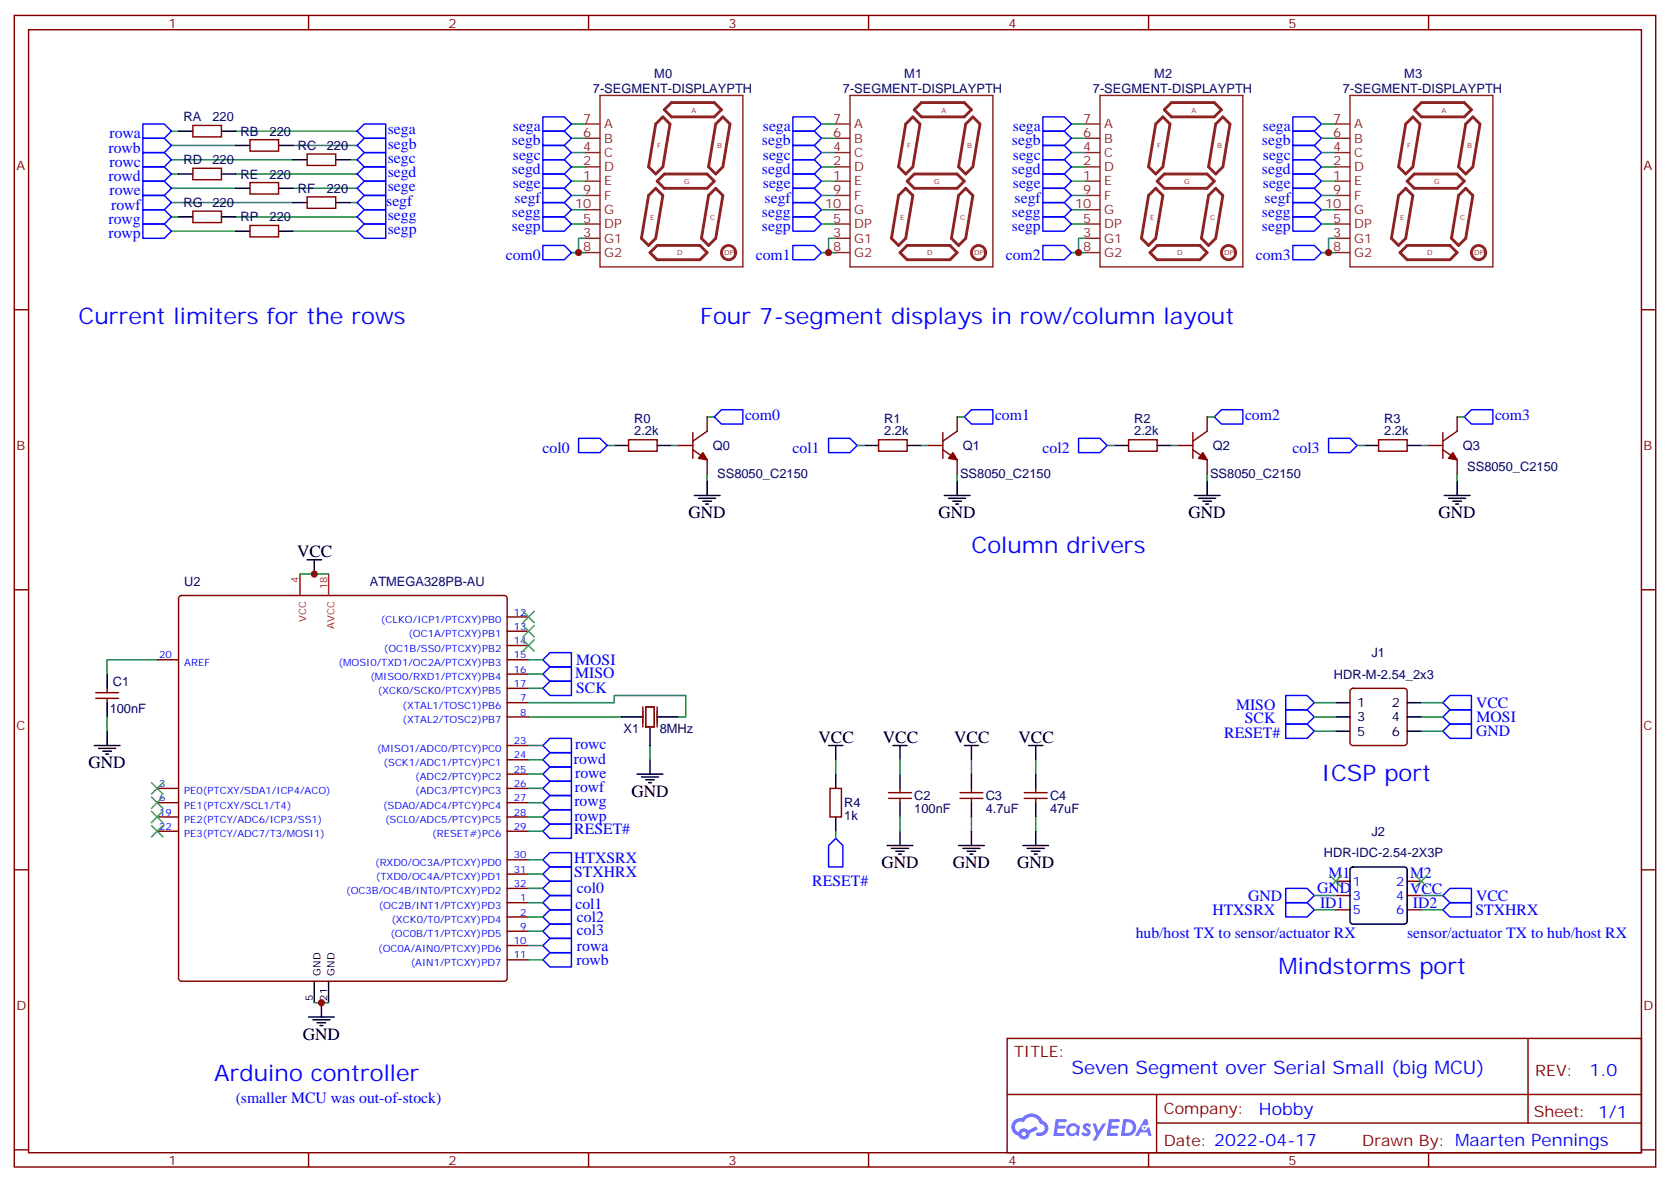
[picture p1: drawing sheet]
<svg xmlns="http://www.w3.org/2000/svg" width="412mm" height="292mm" viewBox="0 0 412 292" stroke-linecap="round" stroke-linejoin="round" font-family="sans-serif">
<g fill="none" stroke="#870000" stroke-width=".35">
<path d="M3.5 3.8h405.4v284.3h-405.4zM7.1 7.3h398.2v277.3h-398.2zM76.2 3.8v3.5M145.3 3.8v3.5M214.5 3.8v3.5M283.6 3.8v3.5M352.8 3.8v3.5M3.5 76.5h3.6M405.3 76.5h3.6M3.5 145.6h3.6M405.3 145.6h3.6M3.5 214.8h3.6"/>
<path d="M405.3 214.8h3.6M248.7 256.4h156.6v28.2h-156.6zM377.3 256.4v20.9M248.7 270.2h156.5M285.6 277.3h119.6M285.6 270.2v14.2M3.5 283.9h3.6M76.2 284.6v3.5M145.3 284.6v3.5M214.5 284.6v3.5M283.6 284.6v3.5M352.8 284.6v3.5"/>
<path d="M405.3 283.9h3.6"/>
</g>
<g fill="#5487ff">
<path d="M267.7 277.6a1.22 1.22 0 0 1 1.7 .2l-.4 .6a.47 .47 0 0 0-.3-.4 .47 .47 0 0 0-.5 .2v.1a1.3 1.3 0 0 1 1 1.7 1.39 1.39 0 0 1-2.2 0l.5-.6 .7 .5a.29 .29 0 0 0 .3-.3 .29 .29 0 0 0-.2-.3 1.04 1.04 0 0 1-.6-1.7z"/>
<path d="M260.7 276.3h2.4a.37 .37 0 0 1 .3 .4 .37 .37 0 0 1-.3 .4h-1.7l-.1 .8h1.5l.3 .4-.3 .4h-1.6l-.2 1.1h1.6a.36 .36 0 0 1 .3 .3 .36 .36 0 0 1-.3 .4h-2.5z"/>
<path d="M273.8 276.3h2.4a.37 .37 0 0 1 .4 .4 .37 .37 0 0 1-.4 .4h-1.6l-.2 .8h1.6l.3 .4-.4 .4h-1.6l-.1 1.1h1.5a.36 .36 0 0 1 .4 .3 .36 .36 0 0 1-.4 .4h-2.4z"/>
<path d="M282.6 276.3h.7l.3 1.3-.6 .3a.69 .69 0 0 0-1 .3 .69 .69 0 0 0 .4 .9 .69 .69 0 0 0 .9-.6l.5-.2 .6 2.2h-.8l-.2-.9h-1.8l-.5 .9h-.8z"/>
<path d="M269.8 277.4h.8l.6 1.8 1.1-1.8h.9l-2.6 4.2h-.8l.9-1.5z"/>
<path d="M277.4 276.3l-.6 4.2h1.3a2.11 2.11 0 0 0 2.5-2.1 2.11 2.11 0 0 0-2.5-2.1zM278.1 277.1a1.39 1.39 0 0 1 1.7 1.4 1.39 1.39 0 0 1-1.8 1.3h-.3z"/>
<path d="M263.7 277.9a1.47 1.47 0 0 0-.1 2.1 1.47 1.47 0 0 0 2.1 .2l.7 .3 .3-2.3-.2-.3h-.4a1.49 1.49 0 0 0-2.4 0zM264.4 278.3a.92 .92 0 0 1 1.5 .5 .92 .92 0 0 1-1.3 1.1 .9 .9 0 0 1-.2-1.6z"/>
<path d="M250.4 276.7a2.18 2.18 0 0 0 1.1 3.7 1.44 1.44 0 0 0 1.6 .9 1.44 1.44 0 0 0 1.2-1.4l2-1.1-.5-.7-1.9 1a1.47 1.47 0 0 0-2.4 .4 1.39 1.39 0 0 1-.7-1.9 1.39 1.39 0 0 1 2-.5 2.12 2.12 0 0 1 2.2-1.3 2.12 2.12 0 0 1 1.9 1.7 1.07 1.07 0 0 1 1.1 1 1.07 1.07 0 0 1-1 1.1h-.7a.43 .43 0 0 0-.5 .4 .43 .43 0 0 0 .4 .5 1.98 1.98 0 0 0 2.5-1.2 1.98 1.98 0 0 0-1.2-2.6 2.98 2.98 0 0 0-5.1-.6l-1.1 .1zM252.3 280a.55 .55 0 0 1 1.1 0 .55 .55 0 0 1-1.1 0z"/>
<circle cx="282.6" cy="278.4" r=".26"/>
</g>
<g fill="none" stroke="#870000" stroke-width=".35">
<path d="M47.6 31h7.1v2.8h-7.1zM61.7 34.5h7.1v2.8h-7.1zM75.8 38h7.1v2.9h-7.1zM47.6 41.6h7.1v2.8h-7.1zM47.6 52.1h7.1v2.9h-7.1zM61.7 45.1h7.1v2.8h-7.1zM61.7 55.7h7.1v2.8h-7.1zM75.8 48.6h7.1v2.8h-7.1zM155.2 108.6h7.1v2.8h-7.1zM167.6 110h3.5M171.1 111.1l3.5 2.4v3.6M171.1 106.8v6.4"/>
<path d="M174.6 102.9v3.6l-3.5 2.4M217 108.6h7v2.8h-7zM229.3 110h3.5M232.8 111.1l3.6 2.4v3.6M232.8 106.8v6.4M236.4 102.9v3.6l-3.6 2.4M278.7 108.6h7.1v2.8h-7.1zM291 110h3.6M294.6 111.1l3.5 2.4v3.6M294.6 106.8v6.4M298.1 102.9v3.6l-3.5 2.4M340.4 108.6h7.1v2.8h-7.1z"/>
<path d="M352.8 110h3.5M356.3 111.1l3.5 2.4v3.6M356.3 106.8v6.4M359.8 102.9v3.6l-3.5 2.4M125.2 152.3h5.3M125.2 155.9h5.3M125.2 159.4h5.3M23.6 172.4h5.7M23.6 171h5.7M26.5 170v1M26.5 172.4v1.1M38.8 162.9h5.3"/>
<path d="M125.2 173.5h5.3M125.2 177h5.3M125.2 162.9h5.3M125.2 166.4h5.3M125.2 170h5.3M333.6 170.2l.5-.2h12.7a.71 .71 0 0 1 .7 .7v12.7a.76 .76 0 0 1-.7 .7h-12.7a.76 .76 0 0 1-.7-.7v-12.7zM38.8 194.7h5.3M38.8 198.2h5.3M125.2 194.7h5.3M125.2 198.2h5.3M125.2 184.1h5.3M125.2 187.6h5.3"/>
<path d="M125.2 191.1h5.3M205 194.7h2.8v7h-2.8zM219.4 197.1h5.7M219.4 195.7h5.7M222.2 194.7v1M222.2 197.1v1.1M237.1 197.1h5.6M237.1 195.7h5.6M239.9 194.7v1M239.9 197.1v1.1M252.9 197.1h5.7M252.9 195.7h5.7"/>
<path d="M255.8 194.7v1M255.8 197.1v1.1M38.8 205.2h5.3M38.8 201.7h5.3M125.2 212.3h5.3M125.2 215.8h5.3M125.2 205.2h5.3M125.2 219.4h5.3M125.2 201.7h5.3M329.8 217.6h3.6M347.5 217.6h3.5M125.2 222.9h5.3"/>
<path d="M125.2 226.4h5.3M125.2 229.9h5.3M125.2 233.5h5.3M125.2 237h5.3M329.8 221.1h3.6M329.8 224.6h3.6M347.5 221.1h3.5M347.5 224.6h3.5"/>
</g>
<g fill="none" stroke="#000" stroke-width=".35">
<path d="M44.1 32.4h3.5M54.7 32.4h3.5M58.2 35.9h3.5M68.8 35.9h3.5M72.3 39.4h3.5M82.9 39.4h3.5M44.1 43h3.5M44.1 53.6h3.5M54.7 43h3.5M54.7 53.6h3.5M58.2 46.5h3.5M58.2 57.1h3.5"/>
<path d="M68.8 46.5h3.5M68.8 57.1h3.5M72.3 50h3.5M82.9 50h3.5M151.7 110h3.5M162.3 110h3.5M174.6 118.8v3.5M213.4 110h3.6M224 110h3.5M236.4 118.8v3.5M275.2 110h3.5M285.8 110h3.5"/>
<path d="M298.1 118.8v3.5M336.9 110h3.5M347.5 110h3.5M359.8 118.8v3.5M75.8 138.2h3.6M77.6 138.2v3.5M171.4 122.3h6.4M172.5 123h4.2M173.6 123.8h2.1M174.3 124.5h.7M233.2 122.3h6.3M234.2 123h4.3"/>
<path d="M235.3 123.8h2.1M236 124.5h.7M294.9 122.3h6.4M296 123h4.2M297 123.8h2.2M297.7 124.5h.7M356.7 122.3h6.3M357.7 123h4.2M358.8 123.8h2.1M359.5 124.5h.7M26.5 166.4v3.6M26.5 173.5v3.5"/>
<path d="M153.5 177h5.2M160.5 179.8v4.3M162.3 177h5.3M329.8 173.5h3.6M329.8 177h3.6M347.5 173.5h3.5M347.5 177h3.5M23.3 184.1h6.3M24.3 184.8h4.3M25.4 185.5h2.1M26.1 186.2h.7M26.5 180.6v3.5"/>
<path d="M157.3 191.1h6.4M158.4 191.8h4.2M159.5 192.5h2.1M160.2 193.3h.7M160.5 187.6v3.5M204.6 184.1h3.5M206.4 184.1v3.5M206.4 191.1v3.6M220.5 184.1h3.5M222.2 184.1v3.5M222.2 191.1v3.6M222.2 198.2v3.5"/>
<path d="M238.1 184.1h3.6M239.9 184.1v3.5M239.9 191.1v3.6M239.9 198.2v3.5M254 184.1h3.5M255.8 184.1v3.5M255.8 191.1v3.6M255.8 198.2v3.5M329.8 180.6h3.6M347.5 180.6h3.5M206.4 201.7v3.5M219.1 208.8h6.3"/>
<path d="M220.1 209.5h4.3M221.2 210.2h2.1M221.9 210.9h.7M222.2 205.2v3.6M236.7 208.8h6.4M237.8 209.5h4.2M238.8 210.2h2.1M239.5 210.9h.7M239.9 205.2v3.6M252.6 208.8h6.3M253.6 209.5h4.3M254.7 210.2h2.1"/>
<path d="M255.4 210.9h.7M255.8 205.2v3.6M333.6 214.3l.5-.2h12.7a.71 .71 0 0 1 .7 .7v12.7a.76 .76 0 0 1-.7 .7h-12.7a.76 .76 0 0 1-.7-.7v-12.7zM76.2 251.1h6.3M77.3 251.8h4.2M77.6 242.3v5.3M78.3 252.5h2.1M79 253.2h.7M79.4 247.6v3.5M81.1 242.3v5.3"/>
</g>
<g fill="none" stroke="#008700" stroke-width=".35">
<path d="M42.3 39.4h30M42.3 35.9h15.9M42.3 32.4h1.8M58.2 32.4h30M72.3 35.9h15.9M86.4 39.4h1.8M141.1 30.6h3.5M141.1 34.1h3.5M141.1 37.7h3.5M202.8 30.6h3.6M202.8 34.1h3.6M202.8 37.7h3.6"/>
<path d="M264.6 30.6h3.5M264.6 34.1h3.5M264.6 37.7h3.5M326.3 30.6h3.5M326.3 34.1h3.5M326.3 37.7h3.5M42.3 53.6h1.8M42.3 57.1h15.9M42.3 43h1.8M42.3 46.5h15.9M42.3 50h30M58.2 53.6h30"/>
<path d="M58.2 43h30M72.3 57.1h15.9M72.3 46.5h15.9M86.4 50h1.8M141.1 41.2h3.5M141.1 44.7h3.5M141.1 48.3h3.5M141.1 51.8h3.5M141.1 55.3h3.5M144.6 58.8h-1.7v3.6M202.8 41.2h3.6M202.8 44.7h3.6"/>
<path d="M202.8 48.3h3.6M202.8 51.8h3.6M202.8 55.3h3.6M206.4 58.8h-1.8v3.6M264.6 41.2h3.5M264.6 44.7h3.5M264.6 48.3h3.5M264.6 51.8h3.5M264.6 55.3h3.5M268.1 58.8h-1.8v3.6M326.3 41.2h3.5M326.3 44.7h3.5"/>
<path d="M326.3 48.3h3.5M326.3 51.8h3.5M326.3 55.3h3.5M329.8 58.8h-1.7v3.6M141.1 62.4h3.5M202.8 62.4h3.6M264.6 62.4h3.5M326.3 62.4h3.5M149.9 110h1.8M165.8 110h1.8M174.6 102.9h1.8M174.6 117.1v1.7"/>
<path d="M211.7 110h1.7M227.5 110h1.8M236.4 102.9h1.7M236.4 117.1v1.7M273.4 110h1.8M289.3 110h1.7M298.1 102.9h1.8M298.1 117.1v1.7M335.1 110h1.8M351 110h1.8M359.8 102.9h1.8M359.8 117.1v1.7"/>
<path d="M74.1 141.7h7M26.5 177v3.6M38.8 162.9h-12.3v3.5M130.5 177h23M130.5 173.5h21.2v-1.8h17.6v5.3h-1.7M130.5 170h3.6M130.5 166.4h3.6M130.5 162.9h3.6M324.6 173.5h5.2M324.6 177h5.2M351 173.5h5.3M351 177h5.3"/>
<path d="M130.5 198.2h3.6M130.5 194.7h3.6M130.5 191.1h3.6M130.5 187.6h3.6M130.5 184.1h3.6M160.5 184.1v3.5M206.4 187.6v3.5M222.2 187.6v3.5M239.9 187.6v3.5M255.8 187.6v3.5M324.6 180.6h5.2M351 180.6h5.3"/>
<path d="M130.5 219.4h3.6M130.5 201.7h3.6M130.5 205.2h3.6M130.5 215.8h3.6M130.5 212.3h3.6M206.4 205.2v1.8M222.2 201.7v3.5M239.9 201.7v3.5M255.8 201.7v3.5M130.5 222.9h3.6M130.5 226.4h3.6M130.5 229.9h3.6"/>
<path d="M130.5 233.5h3.6M130.5 237h3.6M324.6 224.6h5.2M324.6 221.1h5.2M351 224.6h5.3M351 221.1h5.3M77.6 247.6h3.5"/>
</g>
<g fill="none" stroke="#00f" stroke-width=".35">
<path d="M35.3 37.7h5.3l1.7 1.7-1.7 1.8h-5.3zM35.3 34.1h5.3l1.7 1.8-1.7 1.8h-5.3zM35.3 30.6h5.3l1.7 1.8-1.7 1.7h-5.3zM88.2 39.4l1.8-1.7h5.2v3.5h-5.2zM88.2 35.9l1.8-1.8h5.2v3.6h-5.2zM90 30.6h5.2v3.5h-5.2l-1.8-1.7zM134.1 39.4h5.2l1.8 1.8-1.8 1.8h-5.2zM134.1 35.9h5.2l1.8 1.8-1.8 1.7h-5.2zM134.1 32.4h5.2l1.8 1.7-1.8 1.8h-5.2zM134.1 28.9h5.2l1.8 1.7-1.8 1.8h-5.2zM195.8 28.9h5.3l1.7 1.7-1.7 1.8h-5.3zM195.8 32.4h5.3l1.7 1.7-1.7 1.8h-5.3z"/>
<path d="M195.8 35.9h5.3l1.7 1.8-1.7 1.7h-5.3zM195.8 39.4h5.3l1.7 1.8-1.7 1.8h-5.3zM257.5 39.4h5.3l1.8 1.8-1.8 1.8h-5.3zM257.5 35.9h5.3l1.8 1.8-1.8 1.7h-5.3zM257.5 32.4h5.3l1.8 1.7-1.8 1.8h-5.3zM257.5 28.9h5.3l1.8 1.7-1.8 1.8h-5.3zM319.3 28.9h5.3l1.7 1.7-1.7 1.8h-5.3zM319.3 32.4h5.3l1.7 1.7-1.7 1.8h-5.3zM319.3 35.9h5.3l1.7 1.8-1.7 1.7h-5.3zM319.3 39.4h5.3l1.7 1.8-1.7 1.8h-5.3zM35.3 55.3h5.3l1.7 1.8-1.7 1.7h-5.3zM35.3 51.8h5.3l1.7 1.8-1.7 1.7h-5.3z"/>
<path d="M35.3 48.3h5.3l1.7 1.7-1.7 1.8h-5.3zM35.3 44.7h5.3l1.7 1.8-1.7 1.8h-5.3zM35.3 41.2h5.3l1.7 1.8-1.7 1.7h-5.3zM88.2 57.1l1.8-1.8h5.2v3.5h-5.2zM88.2 53.6l1.8-1.8h5.2v3.5h-5.2zM88.2 50l1.8-1.7h5.2v3.5h-5.2zM88.2 46.5l1.8-1.8h5.2v3.6h-5.2zM88.2 43l1.8-1.8h5.2v3.5h-5.2zM134.1 53.6h5.2l1.8 1.7-1.8 1.8h-5.2zM134.1 50h5.2l1.8 1.8-1.8 1.8h-5.2zM134.1 46.5h5.2l1.8 1.8-1.8 1.7h-5.2zM134.1 43h5.2l1.8 1.7-1.8 1.8h-5.2z"/>
<path d="M195.8 43h5.3l1.7 1.7-1.7 1.8h-5.3zM195.8 46.5h5.3l1.7 1.8-1.7 1.7h-5.3zM195.8 50h5.3l1.7 1.8-1.7 1.8h-5.3zM195.8 53.6h5.3l1.7 1.7-1.7 1.8h-5.3zM257.5 53.6h5.3l1.8 1.7-1.8 1.8h-5.3zM257.5 50h5.3l1.8 1.8-1.8 1.8h-5.3zM257.5 46.5h5.3l1.8 1.8-1.8 1.7h-5.3zM257.5 43h5.3l1.8 1.7-1.8 1.8h-5.3zM319.3 43h5.3l1.7 1.7-1.7 1.8h-5.3zM319.3 46.5h5.3l1.7 1.8-1.7 1.7h-5.3zM319.3 50h5.3l1.7 1.8-1.7 1.8h-5.3zM319.3 53.6h5.3l1.7 1.7-1.7 1.8h-5.3z"/>
<path d="M134.1 60.6h5.2l1.8 1.8-1.8 1.7h-5.2zM195.8 60.6h5.3l1.7 1.8-1.7 1.7h-5.3zM257.5 60.6h5.3l1.8 1.8-1.8 1.7h-5.3zM319.3 60.6h5.3l1.7 1.8-1.7 1.7h-5.3zM142.9 108.2h5.3l1.7 1.8-1.7 1.8h-5.3zM176.4 102.9l1.8-1.7h5.2v3.5h-5.2zM204.6 108.2h5.3l1.8 1.8-1.8 1.8h-5.3zM238.1 102.9l1.8-1.7h5.3v3.5h-5.3zM266.3 108.2h5.3l1.8 1.8-1.8 1.8h-5.3zM299.9 102.9l1.7-1.7h5.3v3.5h-5.3zM328.1 108.2h5.3l1.7 1.8-1.7 1.8h-5.3zM361.6 102.9l1.8-1.7h5.3v3.5h-5.3z"/>
<path d="M134.1 162.9l1.7-1.8h5.3v3.6h-5.3zM134.1 166.4l1.7-1.7h5.3v3.5h-5.3zM135.8 168.2h5.3v3.5h-5.3l-1.7-1.7zM317.5 171.7h5.3l1.8 1.8-1.8 1.8h-5.3zM317.5 175.3h5.3l1.8 1.7-1.8 1.8h-5.3zM317.5 178.8h5.3l1.8 1.8-1.8 1.7h-5.3zM356.3 173.5l1.8-1.8h5.3v3.6h-5.3zM358.1 175.3h5.3v3.5h-5.3l-1.8-1.8zM134.1 184.1l1.7-1.8h5.3v3.5h-5.3zM134.1 187.6l1.7-1.8h5.3v3.6h-5.3zM134.1 191.1l1.7-1.7h5.3v3.5h-5.3zM134.1 194.7l1.7-1.8h5.3v3.5h-5.3z"/>
<path d="M134.1 198.2l1.7-1.8h5.3v3.6h-5.3zM135.8 200h5.3v3.5h-5.3l-1.7-1.8zM356.3 180.6l1.8-1.8h5.3v3.5h-5.3zM134.1 205.2l1.7-1.7h5.3v3.5h-5.3zM134.1 219.4l1.7-1.8h5.3v3.5h-5.3zM134.1 212.3l1.7-1.8h5.3v3.6h-5.3zM134.1 215.8l1.7-1.7h5.3v3.5h-5.3zM206.4 207l1.7 1.8v5.3h-3.5v-5.3zM317.5 219.4h5.3l1.8 1.7-1.8 1.8h-5.3zM134.1 233.5l1.7-1.8h5.3v3.5h-5.3zM134.1 237l1.7-1.8h5.3v3.6h-5.3zM134.1 222.9l1.7-1.8h5.3v3.5h-5.3z"/>
<path d="M134.1 226.4l1.7-1.8h5.3v3.6h-5.3zM134.1 229.9l1.7-1.7h5.3v3.5h-5.3zM317.5 222.9h5.3l1.8 1.7-1.8 1.8h-5.3zM356.3 221.1l1.8-1.7h5.3v3.5h-5.3zM358.1 222.9h5.3v3.5h-5.3l-1.8-1.8z"/>
</g>
<g fill="none" stroke="#3c3" stroke-width=".35">
<path d="M129.1 150.9l2.8 2.8M129.1 154.4l2.8 2.9M129.1 158l2.8 2.8M131.9 150.9l-2.8 2.8M131.9 154.4l-2.8 2.9M131.9 158l-2.8 2.8M37.4 193.3l2.8 2.8M37.4 196.8l2.8 2.8M40.2 193.3l-2.8 2.8M40.2 196.8l-2.8 2.8M37.4 200.3l2.8 2.8M37.4 203.8l2.8 2.9"/>
<path d="M40.2 200.3l-2.8 2.8M40.2 203.8l-2.8 2.9M328.4 216.2l2.9 2.8M331.3 216.2l-2.9 2.8M349.6 216.2l2.8 2.8M352.4 216.2l-2.8 2.8"/>
</g>
<g fill="none" stroke="#8c2424" stroke-width=".35">
<path d="M144.6 30.6h3.6M144.6 34.1h3.6M144.6 37.7h3.6M148.2 23.6h35.2v42.3h-35.2zM206.4 30.6h3.5M206.4 34.1h3.5M206.4 37.7h3.5M209.9 23.6h35.3v42.3h-35.3zM268.1 30.6h3.5M268.1 34.1h3.5M268.1 37.7h3.5M271.6 23.6h35.3v42.3h-35.3z"/>
<path d="M329.8 30.6h3.6M329.8 34.1h3.6M329.8 37.7h3.6M333.4 23.6h35.3v42.3h-35.3zM144.6 41.2h3.6M144.6 55.3h3.6M144.6 44.7h3.6M144.6 48.3h3.6M144.6 51.8h3.6M144.6 58.8h3.6M206.4 41.2h3.5M206.4 55.3h3.5"/>
<path d="M206.4 44.7h3.5M206.4 48.3h3.5M206.4 51.8h3.5M206.4 58.8h3.5M268.1 41.2h3.5M268.1 55.3h3.5M268.1 44.7h3.5M268.1 48.3h3.5M268.1 51.8h3.5M268.1 58.8h3.5M329.8 41.2h3.6M329.8 55.3h3.6"/>
<path d="M329.8 44.7h3.6M329.8 48.3h3.6M329.8 51.8h3.6M329.8 58.8h3.6M144.6 62.4h3.6M206.4 62.4h3.5M268.1 62.4h3.5M329.8 62.4h3.6"/>
</g>
<g fill="none" stroke="#8c2424" stroke-width=".71">
<path d="M163.7 28.9l1.8 1.7-1.8 10.6-1.8 1.8-1.7-1.8 1.7-10.6zM165.8 25.3h10.6l1.8 1.8-1.8 1.8h-10.6l-1.8-1.8zM178.5 28.9l1.8 1.7-1.8 10.6-1.8 1.8-1.7-1.8 1.7-10.6zM225.4 28.9l1.8 1.7-1.8 10.6-1.7 1.8-1.8-1.8 1.8-10.6zM227.5 25.3h10.6l1.8 1.8-1.8 1.8h-10.6l-1.7-1.8zM240.2 28.9l1.8 1.7-1.8 10.6-1.7 1.8-1.8-1.8 1.8-10.6zM287.2 28.9l1.7 1.7-1.7 10.6-1.8 1.8-1.8-1.8 1.8-10.6zM287.5 27.1l1.8-1.8h10.6l1.7 1.8-1.7 1.8h-10.6zM302 28.9l1.7 1.7-1.7 10.6-1.8 1.8-1.8-1.8 1.8-10.6zM348.9 28.9l1.8 1.7-1.8 10.6-1.8 1.8-1.7-1.8 1.7-10.6zM349.2 27.1l1.8-1.8h10.6l1.8 1.8-1.8 1.8h-10.6zM363.7 28.9l1.8 1.7-1.8 10.6-1.8 1.8-1.7-1.8 1.7-10.6z"/>
<path d="M161.9 46.5l1.8 1.8-1.8 10.5-1.7 1.8-1.8-1.8 1.8-10.5zM162.3 44.7l1.7-1.7h10.6l1.8 1.7-1.8 1.8h-10.6zM176.7 46.5l1.8 1.8-1.8 10.5-1.7 1.8-1.8-1.8 1.8-10.5zM223.7 46.5l1.7 1.8-1.7 10.5-1.8 1.8-1.8-1.8 1.8-10.5zM224 44.7l1.8-1.7h10.6l1.7 1.7-1.7 1.8h-10.6zM238.5 46.5l1.7 1.8-1.7 10.5-1.8 1.8-1.8-1.8 1.8-10.5zM285.4 46.5l1.8 1.8-1.8 10.5-1.8 1.8-1.7-1.8 1.7-10.5zM285.8 44.7l1.7-1.7h10.6l1.8 1.7-1.8 1.8h-10.6zM300.2 46.5l1.8 1.8-1.8 10.5-1.8 1.8-1.7-1.8 1.7-10.5zM347.1 46.5l1.8 1.8-1.8 10.5-1.7 1.8-1.8-1.8 1.8-10.5zM347.5 44.7l1.7-1.7h10.6l1.8 1.7-1.8 1.8h-10.6zM360.2 48.3l1.7-1.8 1.8 1.8-1.8 10.5-1.7 1.8-1.8-1.8z"/>
<path d="M160.5 62.4l1.8-1.8h10.6l1.7 1.8-1.7 1.7h-10.6zM222.2 62.4l1.8-1.8h10.6l1.8 1.8-1.8 1.7h-10.6zM284 62.4l1.8-1.8h10.5l1.8 1.8-1.8 1.7h-10.5zM345.7 62.4l1.8-1.8h10.6l1.7 1.8-1.7 1.7h-10.6z"/>
<circle cx="179.9" cy="62.4" r="1.76"/>
<circle cx="241.7" cy="62.4" r="1.76"/>
<circle cx="303.4" cy="62.4" r="1.76"/>
<circle cx="365.1" cy="62.4" r="1.76"/>
</g>
<g fill="#870000" stroke="#870000" stroke-width=".35">
<path d="M173.6 111.8l1 1.7-2.1-.3z"/>
<path d="M235.3 111.8l1.1 1.7-2.2-.3z"/>
<path d="M297 111.8l1.1 1.7-2.1-.3z"/>
<path d="M358.8 111.8l1 1.7-2.1-.3z"/>
</g>
<path d="M158.7 174.6v4.9M159.5 174.6h2.1v4.9h-2.1zM162.3 174.6v4.9" fill="none" stroke="#871200" stroke-width=".35"/>
<path d="M44.3 147.2l.5-.2h79.7a.71 .71 0 0 1 .7 .7v93.9a.76 .76 0 0 1-.7 .7h-79.7a.76 .76 0 0 1-.7-.7v-93.9z" fill="none" stroke="#850000" stroke-width=".35"/>
<path d="M74.1 141.7v5.3M81.1 141.7v5.3" fill="none" stroke="#f00" stroke-width=".35"/>
<g fill="#c00">
<circle cx="79.4" cy="247.6" r=".88"/>
<circle cx="77.6" cy="141.7" r=".88"/>
<circle cx="142.9" cy="62.4" r=".88"/>
<circle cx="204.6" cy="62.4" r=".88"/>
<circle cx="266.3" cy="62.4" r=".88"/>
<circle cx="328.1" cy="62.4" r=".88"/>
</g>
<g font-size="5.6" fill="#00f">
<text x="19.4" y="80">Current limiters for the rows</text>
<text x="172.9" y="80">Four 7-segment displays in row/column layout</text>
<text x="239.9" y="136.5">Column drivers</text>
<text x="326.3" y="192.9">ICSP port</text>
<text x="315.7" y="240.5">Mindstorms port</text>
<text x="52.9" y="267">Arduino controller</text>
</g>
<text font-size="4.6" fill="#00f" x="264.6" y="265.2">Seven Segment over Serial Small (big MCU)</text>
<g font-size="4.2">
<text x="170" y="128">GND</text>
<text x="231.8" y="128">GND</text>
<text x="293.5" y="128">GND</text>
<text x="355.2" y="128">GND</text>
<text x="73.4" y="137.5">VCC</text>
<text x="202.1" y="183.4">VCC</text>
<text x="218" y="183.4">VCC</text>
<text x="235.7" y="183.4">VCC</text>
<text x="251.5" y="183.4">VCC</text>
<text x="21.9" y="189.7">GND</text>
<text x="155.9" y="196.8">GND</text>
<text x="217.7" y="214.4">GND</text>
<text x="235.3" y="214.4">GND</text>
<text x="251.2" y="214.4">GND</text>
<text x="74.8" y="256.8">GND</text>
</g>
<g font-size="4.2" fill="#00f">
<text x="392.5" y="265.7">1.0</text>
<text x="310.9" y="275.2">Hobby</text>
</g>
<g font-size="3.9" fill="#00f">
<text x="27" y="34.1">rowa</text>
<text x="95.8" y="33.2">sega</text>
<text x="126.4" y="35.9">segb</text>
<text x="126.7" y="32.4">sega</text>
<text x="188.2" y="35.9">segb</text>
<text x="188.4" y="32.4">sega</text>
<text x="249.9" y="35.9">segb</text>
<text x="250.1" y="32.4">sega</text>
<text x="311.6" y="35.9">segb</text>
<text x="311.9" y="32.4">sega</text>
<text x="26.8" y="37.7">rowb</text>
<text x="27" y="41.2">rowc</text>
<text x="95.8" y="40.2">segc</text>
<text x="95.8" y="36.7">segb</text>
<text x="126.7" y="39.4">segc</text>
<text x="188.4" y="39.4">segc</text>
<text x="250.1" y="39.4">segc</text>
<text x="311.9" y="39.4">segc</text>
<text x="26.8" y="44.7">rowd</text>
<text x="95.7" y="43.7">segd</text>
<text x="95.8" y="47.3">sege</text>
<text x="126.4" y="43">segd</text>
<text x="126.7" y="46.5">sege</text>
<text x="188.2" y="43">segd</text>
<text x="188.4" y="46.5">sege</text>
<text x="249.9" y="43">segd</text>
<text x="250.1" y="46.5">sege</text>
<text x="311.6" y="43">segd</text>
<text x="311.9" y="46.5">sege</text>
<text x="27" y="48.3">rowe</text>
<text x="27.5" y="51.8">rowf</text>
<text x="95.4" y="50.8">segf</text>
<text x="126.4" y="53.6">segg</text>
<text x="127.1" y="50">segf</text>
<text x="188.2" y="53.6">segg</text>
<text x="188.8" y="50">segf</text>
<text x="249.9" y="53.6">segg</text>
<text x="250.6" y="50">segf</text>
<text x="311.6" y="53.6">segg</text>
<text x="312.3" y="50">segf</text>
<text x="26.8" y="58.8">rowp</text>
<text x="26.8" y="55.3">rowg</text>
<text x="95.8" y="57.8">segp</text>
<text x="95.8" y="54.3">segg</text>
<text x="126.4" y="57.1">segp</text>
<text x="188.2" y="57.1">segp</text>
<text x="249.9" y="57.1">segp</text>
<text x="311.6" y="57.1">segp</text>
<text x="124.9" y="64.1">com0</text>
<text x="186.6" y="64.1">com1</text>
<text x="248.4" y="64.1">com2</text>
<text x="310.1" y="64.1">com3</text>
<text x="184" y="103.8">com0</text>
<text x="245.7" y="103.8">com1</text>
<text x="307.4" y="103.8">com2</text>
<text x="369.2" y="103.8">com3</text>
<text x="134" y="111.8">col0</text>
<text x="195.7" y="111.8">col1</text>
<text x="257.5" y="111.8">col2</text>
<text x="319.2" y="111.8">col3</text>
<text x="142.1" y="167.3">MISO</text>
<text x="142.3" y="164.2">MOSI</text>
<text x="142.3" y="171.2">SCK</text>
<text x="305.3" y="175.3">MISO</text>
<text x="307.4" y="178.6">SCK</text>
<text x="364.5" y="174.8">VCC</text>
<text x="364.7" y="178.3">MOSI</text>
<text x="142" y="185">rowc</text>
<text x="302.3" y="182.2">RESET#</text>
<text x="364.5" y="181.8">GND</text>
<text x="141.7" y="188.5">rowd</text>
<text x="142" y="195.6">rowf</text>
<text x="142" y="192.1">rowe</text>
<text x="141.8" y="199.1">rowg</text>
<text x="141.8" y="202.6">rowp</text>
<text x="141.8" y="206">RESET#</text>
<text x="141.8" y="213.1">HTXSRX</text>
<text x="141.8" y="216.6">STXHRX</text>
<text x="142.5" y="220.6">col0</text>
<text x="200.6" y="218.9">RESET#</text>
<text x="325.3" y="220.4">GND</text>
<text x="328.1" y="216.9">M1</text>
<text x="348.2" y="216.9">M2</text>
<text x="348.2" y="220.8">VCC</text>
<text x="142.1" y="224.5">col1</text>
<text x="142.5" y="227.7">col2</text>
<text x="299.4" y="225.9">HTXSRX</text>
<text x="308.2" y="222.4">GND</text>
<text x="326" y="224.3">ID1</text>
<text x="348.9" y="224.3">ID2</text>
<text x="364.4" y="225.9">STXHRX</text>
<text x="364.5" y="222.4">VCC</text>
<text x="142.5" y="230.8">col3</text>
<text x="280.5" y="231.7">hub/host TX to sensor/actuator RX</text>
<text x="347.5" y="231.7">sensor/actuator TX to hub/host RX</text>
<text x="142.4" y="238.2">rowb</text>
<text x="142.5" y="234.7">rowa</text>
<text x="58.2" y="272.3">(smaller MCU was out-of-stock)</text>
</g>
<g font-size="3.9" fill="#800">
<text x="250.5" y="261">TITLE:</text>
<text x="379.1" y="265.7">REV:</text>
<text x="287.4" y="275.2">Company:</text>
<text x="378.7" y="275.8">Sheet: 1/1</text>
<text x="287.4" y="282.9">Date: 2022-04-17</text>
<text x="336.4" y="282.9">Drawn By: Maarten Pennings</text>
</g>
<g font-size="3.2" fill="#800">
<text x="41.6" y="6.8">1</text>
<text x="110.8" y="6.8">2</text>
<text x="179.9" y="6.8">3</text>
<text x="249.1" y="6.8">4</text>
<text x="318.2" y="6.8">5</text>
<text x="4.1" y="41.9">A</text>
<text x="405.9" y="41.9">A</text>
<text x="4.1" y="111.1">B</text>
<text x="405.9" y="111.1">B</text>
<text x="4.1" y="180.2">C</text>
<text x="405.9" y="180.2">C</text>
<text x="4.1" y="249.3">D</text>
<text x="405.9" y="249.3">D</text>
<text x="41.6" y="287.6">1</text>
<text x="110.8" y="287.6">2</text>
<text x="179.9" y="287.6">3</text>
<text x="249.1" y="287.6">4</text>
<text x="318.2" y="287.6">5</text>
</g>
<g font-size="3.2" fill="#000080">
<text x="146.4" y="23">7-SEGMENT-DISPLAYPTH</text>
<text x="161.6" y="19.3">M0</text>
<text x="208.1" y="23">7-SEGMENT-DISPLAYPTH</text>
<text x="223.3" y="19.3">M1</text>
<text x="269.9" y="23">7-SEGMENT-DISPLAYPTH</text>
<text x="285.1" y="19.3">M2</text>
<text x="331.6" y="23">7-SEGMENT-DISPLAYPTH</text>
<text x="346.8" y="19.3">M3</text>
<text x="45.3" y="30">RA</text>
<text x="52.5" y="30">220</text>
<text x="59.4" y="33.5">RB</text>
<text x="66.6" y="33.5">220</text>
<text x="45.3" y="40.6">RD</text>
<text x="52.5" y="40.6">220</text>
<text x="73.5" y="37">RC</text>
<text x="80.7" y="37">220</text>
<text x="59.4" y="44.1">RE</text>
<text x="66.6" y="44.1">220</text>
<text x="73.5" y="47.6">RF</text>
<text x="80.7" y="47.6">220</text>
<text x="45.3" y="51.1">RG</text>
<text x="52.5" y="51.1">220</text>
<text x="59.4" y="54.7">RP</text>
<text x="66.6" y="54.7">220</text>
<text x="156.6" y="107.5">2.2k</text>
<text x="156.6" y="104.4">R0</text>
<text x="218.4" y="107.5">2.2k</text>
<text x="218.4" y="104.4">R1</text>
<text x="280.1" y="107.5">2.2k</text>
<text x="280.1" y="104.4">R2</text>
<text x="341.8" y="107.5">2.2k</text>
<text x="341.8" y="104.4">R3</text>
<text x="176" y="111.1">Q0</text>
<text x="237.8" y="111.1">Q1</text>
<text x="299.5" y="111.1">Q2</text>
<text x="361.2" y="111.1">Q3</text>
<text x="177.1" y="118.1">SS8050_C2150</text>
<text x="237.1" y="118.1">SS8050_C2150</text>
<text x="298.8" y="118.1">SS8050_C2150</text>
<text x="362.3" y="116.4">SS8050_C2150</text>
<text x="45.5" y="144.7">U2</text>
<text x="91.3" y="144.7">ATMEGA328PB-AU</text>
<text x="329.4" y="167.6">HDR-M-2.54_2x3</text>
<text x="338.7" y="162.3">J1</text>
<text x="27.9" y="169.3">C1</text>
<text x="27.1" y="176">100nF</text>
<text x="154" y="181">X1</text>
<text x="162.9" y="181">8MHz</text>
<text x="225.8" y="197.6">C2</text>
<text x="243.4" y="197.6">C3</text>
<text x="259.3" y="197.6">C4</text>
<text x="208.5" y="202.5">1k</text>
<text x="208.5" y="199.4">R4</text>
<text x="225.8" y="200.8">100nF</text>
<text x="243.4" y="200.8">4.7uF</text>
<text x="259.3" y="200.8">47uF</text>
<text x="338.7" y="206.4">J2</text>
<text x="326.9" y="211.7">HDR-IDC-2.54-2X3P</text>
</g>
<g font-size="3.2" fill="#8d2323">
<text x="144" y="30.3">7</text>
<text x="144" y="33.8">6</text>
<text x="149.2" y="31.7">A</text>
<text x="149.2" y="35.2">B</text>
<text x="205.8" y="30.3">7</text>
<text x="205.8" y="33.8">6</text>
<text x="211" y="31.7">A</text>
<text x="211" y="35.2">B</text>
<text x="267.5" y="30.3">7</text>
<text x="267.5" y="33.8">6</text>
<text x="272.7" y="31.7">A</text>
<text x="272.7" y="35.2">B</text>
<text x="329.2" y="30.3">7</text>
<text x="329.2" y="33.8">6</text>
<text x="334.4" y="31.7">A</text>
<text x="334.4" y="35.2">B</text>
<text x="144" y="37.3">4</text>
<text x="144" y="40.9">2</text>
<text x="149.2" y="38.7">C</text>
<text x="205.8" y="37.3">4</text>
<text x="205.8" y="40.9">2</text>
<text x="211" y="38.7">C</text>
<text x="267.5" y="37.3">4</text>
<text x="267.5" y="40.9">2</text>
<text x="272.7" y="38.7">C</text>
<text x="329.2" y="37.3">4</text>
<text x="329.2" y="40.9">2</text>
<text x="334.4" y="38.7">C</text>
<text x="144" y="44.4">1</text>
<text x="144" y="47.9">9</text>
<text x="149.2" y="42.3">D</text>
<text x="149.2" y="45.8">E</text>
<text x="205.8" y="44.4">1</text>
<text x="205.8" y="47.9">9</text>
<text x="211" y="42.3">D</text>
<text x="211" y="45.8">E</text>
<text x="267.5" y="44.4">1</text>
<text x="267.5" y="47.9">9</text>
<text x="272.7" y="42.3">D</text>
<text x="272.7" y="45.8">E</text>
<text x="329.2" y="44.4">1</text>
<text x="329.2" y="47.9">9</text>
<text x="334.4" y="42.3">D</text>
<text x="334.4" y="45.8">E</text>
<text x="142" y="51.4">10</text>
<text x="149.2" y="49.3">F</text>
<text x="149.2" y="52.8">G</text>
<text x="203.8" y="51.4">10</text>
<text x="211" y="49.3">F</text>
<text x="211" y="52.8">G</text>
<text x="265.5" y="51.4">10</text>
<text x="272.7" y="49.3">F</text>
<text x="272.7" y="52.8">G</text>
<text x="327.2" y="51.4">10</text>
<text x="334.4" y="49.3">F</text>
<text x="334.4" y="52.8">G</text>
<text x="144" y="55">5</text>
<text x="144" y="58.5">3</text>
<text x="149.2" y="56.4">DP</text>
<text x="149.2" y="59.9">G1</text>
<text x="205.8" y="55">5</text>
<text x="205.8" y="58.5">3</text>
<text x="211" y="56.4">DP</text>
<text x="211" y="59.9">G1</text>
<text x="267.5" y="55">5</text>
<text x="267.5" y="58.5">3</text>
<text x="272.7" y="56.4">DP</text>
<text x="272.7" y="59.9">G1</text>
<text x="329.2" y="55">5</text>
<text x="329.2" y="58.5">3</text>
<text x="334.4" y="56.4">DP</text>
<text x="334.4" y="59.9">G1</text>
<text x="144" y="62">8</text>
<text x="149.2" y="63.4">G2</text>
<text x="205.8" y="62">8</text>
<text x="211" y="63.4">G2</text>
<text x="267.5" y="62">8</text>
<text x="272.7" y="63.4">G2</text>
<text x="329.2" y="62">8</text>
<text x="334.4" y="63.4">G2</text>
</g>
<g font-size="3.2">
<text x="335.1" y="174.6">1</text>
<text x="335.1" y="178.1">3</text>
<text x="343.7" y="174.6">2</text>
<text x="343.7" y="178.1">4</text>
<text x="335.1" y="181.6">5</text>
<text x="343.7" y="181.6">6</text>
</g>
<g font-size="3.2" fill="#00f">
<text x="334.1" y="218.7">1</text>
<text x="344.8" y="218.7">2</text>
<text x="334.1" y="222.2">3</text>
<text x="334.1" y="225.7">5</text>
<text x="344.8" y="222.2">4</text>
<text x="344.8" y="225.7">6</text>
</g>
<g font-size="2.5" fill="#f00">
<text x="73.7" y="143.8" transform="rotate(-90 73.7 143.8)">4</text>
<text x="80.8" y="145.4" transform="rotate(-90 80.8 145.4)">18</text>
<text x="75.6" y="153.6" transform="rotate(-90 75.6 153.6)">VCC</text>
<text x="82.6" y="155.3" transform="rotate(-90 82.6 155.3)">AVCC</text>
</g>
<g font-size="2.5" fill="#00f">
<text x="94.1" y="153.8">(CLKO/ICP1/PTCXY)PB0</text>
<text x="126.9" y="152">12</text>
<text x="126.9" y="155.5">13</text>
<text x="94.8" y="160.9">(OC1B/SS0/PTCXY)PB2</text>
<text x="100.8" y="157.4">(OC1A/PTCXY)PB1</text>
<text x="126.9" y="159">14</text>
<text x="39.3" y="162.6">20</text>
<text x="45.5" y="164.4">AREF</text>
<text x="83.6" y="164.4">(MOSI0/TXD1/OC2A/PTCXY)PB3</text>
<text x="91.5" y="167.9">(MISO0/RXD1/PTCXY)PB4</text>
<text x="126.9" y="162.6">15</text>
<text x="126.9" y="166.1">16</text>
<text x="93.3" y="171.5">(XCK0/SCK0/PTCXY)PB5</text>
<text x="126.9" y="169.6">17</text>
<text x="128.4" y="173.1">7</text>
<text x="99.4" y="175">(XTAL1/TOSC1)PB6</text>
<text x="99.4" y="178.5">(XTAL2/TOSC2)PB7</text>
<text x="128.4" y="176.7">8</text>
<text x="93.1" y="185.6">(MISO1/ADC0/PTCY)PC0</text>
<text x="126.9" y="183.7">23</text>
<text x="94.7" y="189.1">(SCK1/ADC1/PTCY)PC1</text>
<text x="126.9" y="187.3">24</text>
<text x="126.9" y="190.8">25</text>
<text x="39.3" y="194.3">3</text>
<text x="39.3" y="197.8">6</text>
<text x="45.5" y="196.2">PE0(PTCXY/SDA1/ICP4/ACO)</text>
<text x="102.5" y="192.6">(ADC2/PTCY)PC2</text>
<text x="102.5" y="196.2">(ADC3/PTCY)PC3</text>
<text x="126.9" y="194.3">26</text>
<text x="126.9" y="197.8">27</text>
<text x="39.3" y="201.4">19</text>
<text x="45.5" y="199.7">PE1(PTCXY/SCL1/T4)</text>
<text x="45.5" y="203.2">PE2(PTCY/ADC6/ICP3/SS1)</text>
<text x="94.6" y="199.7">(SDA0/ADC4/PTCY)PC4</text>
<text x="95.1" y="203.2">(SCL0/ADC5/PTCY)PC5</text>
<text x="126.9" y="201.4">28</text>
<text x="39.3" y="204.9">22</text>
<text x="45.5" y="206.7">PE3(PTCY/ADC7/T3/MOSI1)</text>
<text x="106.7" y="206.7">(RESET#)PC6</text>
<text x="126.9" y="204.9">29</text>
<text x="92.6" y="213.8">(RXD0/OC3A/PTCXY)PD0</text>
<text x="126.9" y="211.9">30</text>
<text x="126.9" y="215.5">31</text>
<text x="85.5" y="220.9">(OC3B/OC4B/INT0/PTCXY)PD2</text>
<text x="92.8" y="217.3">(TXD0/OC4A/PTCXY)PD1</text>
<text x="126.9" y="219">32</text>
<text x="93.5" y="224.4">(OC2B/INT1/PTCXY)PD3</text>
<text x="96.7" y="227.9">(XCK0/T0/PTCXY)PD4</text>
<text x="128.4" y="222.5">1</text>
<text x="128.4" y="226.1">2</text>
<text x="96.4" y="231.4">(OC0B/T1/PTCXY)PD5</text>
<text x="126.9" y="233.1">10</text>
<text x="128.4" y="229.6">9</text>
<text x="93.4" y="235">(OC0A/AIN0/PTCXY)PD6</text>
<text x="101.4" y="238.5">(AIN1/PTCXY)PD7</text>
<text x="126.9" y="236.6">11</text>
</g>
<g font-size="2.5">
<text x="79.1" y="240.9" transform="rotate(-90 79.1 240.9)">GND</text>
<text x="82.6" y="240.9" transform="rotate(-90 82.6 240.9)">GND</text>
<text x="77.3" y="247.1" transform="rotate(-90 77.3 247.1)">5</text>
<text x="80.8" y="247.1" transform="rotate(-90 80.8 247.1)">21</text>
</g>
<g font-size="1.8" fill="#8d2323">
<text x="170.7" y="27.8">A</text>
<text x="232.5" y="27.8">A</text>
<text x="294.2" y="27.8">A</text>
<text x="356" y="27.8">A</text>
<text x="162.3" y="36.6">F</text>
<text x="177.1" y="36.6">B</text>
<text x="224" y="36.6">F</text>
<text x="238.8" y="36.6">B</text>
<text x="285.8" y="36.6">F</text>
<text x="300.6" y="36.6">B</text>
<text x="347.5" y="36.6">F</text>
<text x="362.3" y="36.6">B</text>
<text x="169" y="45.4">G</text>
<text x="230.7" y="45.4">G</text>
<text x="292.5" y="45.4">G</text>
<text x="354.2" y="45.4">G</text>
<text x="160.5" y="54.3">E</text>
<text x="175.3" y="54.3">C</text>
<text x="222.2" y="54.3">E</text>
<text x="237.1" y="54.3">C</text>
<text x="284" y="54.3">E</text>
<text x="298.8" y="54.3">C</text>
<text x="345.7" y="54.3">E</text>
<text x="360.5" y="54.3">C</text>
<text x="167.2" y="63.1">D</text>
<text x="178.9" y="63.1">DP</text>
<text x="229" y="63.1">D</text>
<text x="240.6" y="63.1">DP</text>
<text x="290.7" y="63.1">D</text>
<text x="302.3" y="63.1">DP</text>
<text x="352.4" y="63.1">D</text>
<text x="364.1" y="63.1">DP</text>
</g>
</svg>
